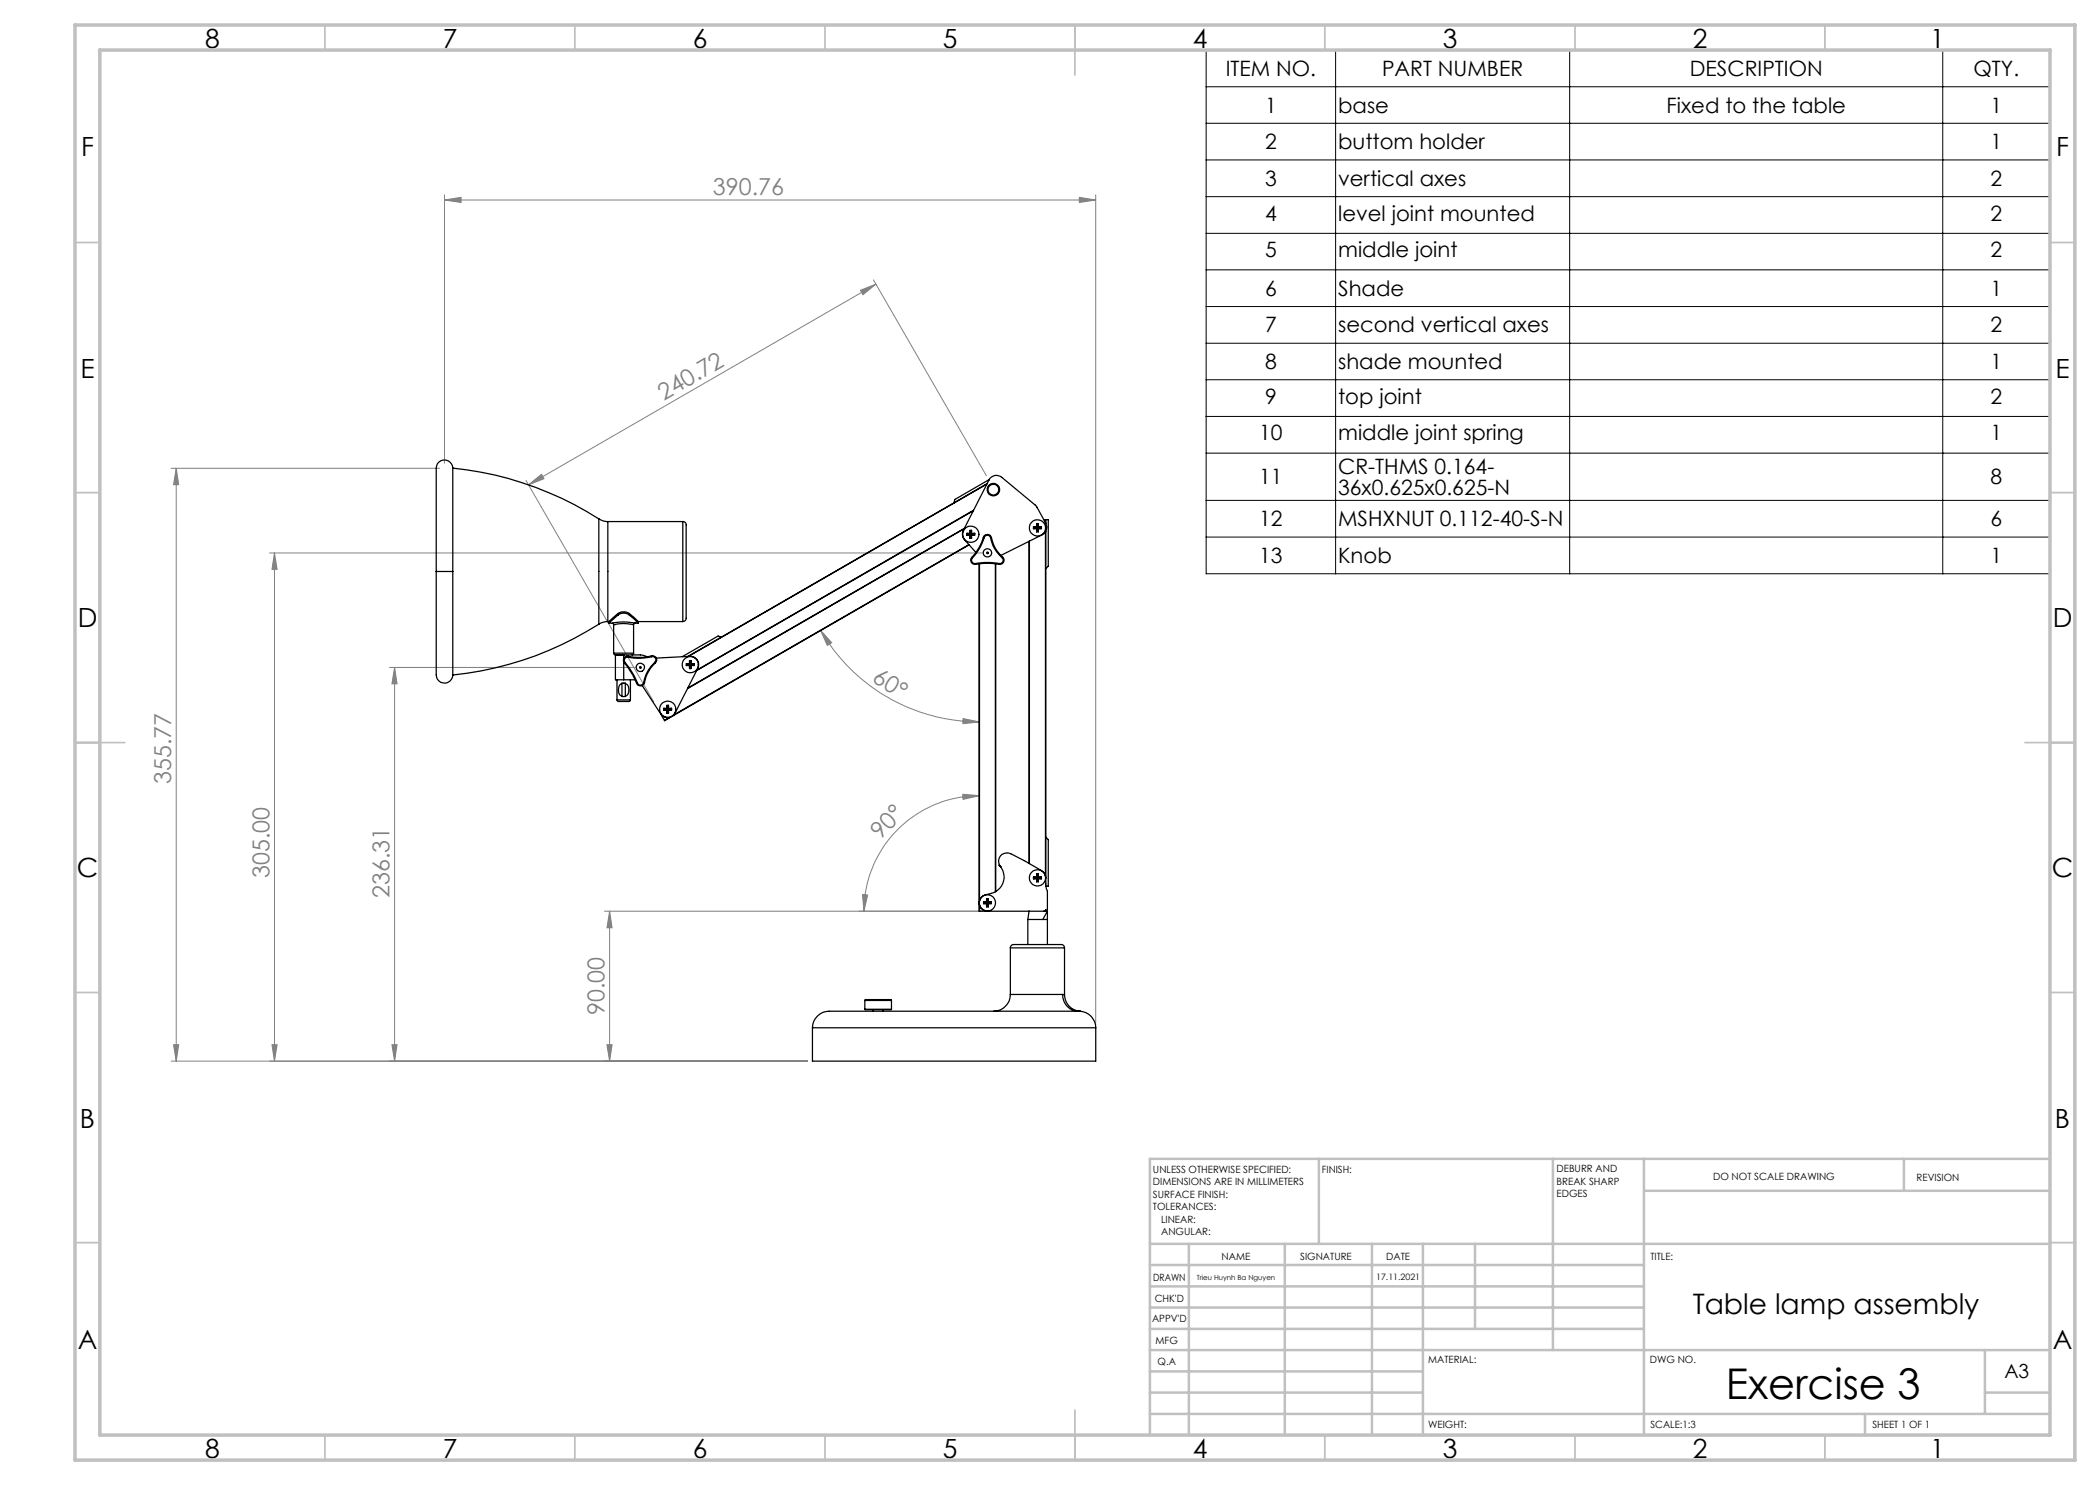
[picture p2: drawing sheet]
<svg xmlns="http://www.w3.org/2000/svg" width="420mm" height="297mm" viewBox="0 0 420 297" stroke-linecap="round" stroke-linejoin="round" font-family="sans-serif">
<g fill="none" stroke="#808080" stroke-width=".2">
<path d="M88.9 39v53.6M215.9 39.5l3.2 .5-3.2 .5zM219.1 39v165.6M88.9 40l3.3-.5v1zM88.9 40h130.2M172.1 58.1l3.1-1.3-2.6 2.1zM174.7 56l22.6 39.1M175.2 56.8l-69.5 40.2M34.2 93.7h53.7M35.2 93.7v118.5M35.2 93.7l.5 3.2h-1zM105.2 96.1l25.5 44.3"/>
<path d="M105.7 97l2.6-2.1 .5 .8zM53.9 110.6h142.6M54.9 110.6l.5 3.3h-1zM54.9 110.6v101.6M77.9 133.5h49.2M78.9 133.5l.5 3.3h-1zM78.9 133.5v78.7M164.1 126l2.2 2.5-.8 .6zM164.1 126a36.9 36.9 0 0 0 31.8 18.4M192.5 158.9l3.4 .2-3.3 .8zM192.6 143.7l3.3 .7-3.3 .3zM195.9 159.1a23.1 23.1 0 0 0-23.1 23.1"/>
<path d="M172.5 178.9l1 .1-.7 3.2zM120.9 182.2h75.6M121.9 182.2l.5 3.4h-1zM121.9 182.2v30M34.2 212.2h127.3M34.7 208.9h1l-.5 3.3zM54.4 208.9h1l-.5 3.3zM78.4 208.9h1l-.5 3.3zM121.4 208.9h1l-.5 3.3z"/>
</g>
<g fill="none" stroke="#000" stroke-width=".2">
<path d="M241.2 10h168.8v104.8h-168.8zM241.2 17.4h168.8M267.1 10v104.8M313.9 10v104.8M388.5 10v104.8M241.2 24.7h168.8M241.2 32h168.8M241.2 39.3h168.8M241.2 46.7h168.8M241.2 54h168.8M241.2 61.3h168.8M241.2 68.6h168.8"/>
<path d="M241.2 75.9h168.8M241.2 83.3h168.8M241.2 90.6h168.8M241.2 100.1h168.8M241.2 107.4h168.8"/>
</g>
<g fill="none" stroke="#c0c0c0" stroke-width=".35">
<path d="M65 5v5M115 5v5M165 5v5M215 5v10M265 5v5M315 5v5M365 5v5M15 48.5h5M410 48.5h5M15 98.5h5M410 98.5h5M15 148.5h10"/>
<path d="M405 148.5h10M15 198.5h5M410 198.5h5M15 248.5h5M410 248.5h5M65 287v5M115 287v5M165 287v5M215 282v10M265 287v5M315 287v5M365 287v5"/>
</g>
<g fill="none" stroke="#c0c0c0" stroke-width=".5">
<path d="M263.8 231.8v17M310.6 231.8v38.2M328.8 231.8v55.2M328.8 238.2h81.2M380.8 231.8v6.4M410 231.8h-180v55.2M230 248.8h180M230 257.3h98.8M230 253h98.8M237.8 248.8v38.2M257 248.8v38.2M274.4 248.8v38.2"/>
<path d="M284.6 248.8v38.2M295 248.8v17M230 265.8h98.8M230 261.5h98.8M230 278.5h54.6M230 274.3h54.6M230 270h180M397 278.5h13M397 270v12.8M230 282.8h180M373 282.8v4.2"/>
</g>
<path d="M15 5h400v287h-400zM20 10h390v277h-390z" fill="none" stroke="#c0c0c0" stroke-width=".7"/>
<g fill="#808080">
<path d="M88.9 40l3.3-.5v1zM215.9 39.5l3.2 .5-3.2 .5z"/>
<path d="M105.7 97l2.6-2.1 .5 .8zM172.1 58.1l3.1-1.3-2.6 2.1z"/>
<path d="M192.5 158.9l3.4 .2-3.3 .8zM172.5 178.9l1 .1-.7 3.2z"/>
<path d="M34.7 208.9h1l-.5 3.3zM35.2 93.7l.5 3.2h-1z"/>
<path d="M121.9 182.2l.5 3.4h-1zM121.4 208.9h1l-.5 3.3zM54.9 110.6l.5 3.3h-1zM54.4 208.9h1l-.5 3.3zM78.9 133.5l.5 3.3h-1zM78.4 208.9h1l-.5 3.3z"/>
<path d="M164.1 126l2.2 2.5-.8 .6zM192.6 143.7l3.3 .7-3.3 .3z"/>
</g>
<g fill="none" stroke="#000" stroke-width=".25">
<path d="M90.6 93.6a1.7 1.7 0 0 0-2-1.6 1.7 1.7 0 0 0-1.4 2.2v20.1M90.6 93.6a67.2 67.2 0 0 1 29.2 10.2M90.6 93.6v20.7M197.4 96.7l-59.7 34.6M197.8 95.9l-6.8 4-.2 .7-46.5 26.8M87.2 114.3v18.4a7.4 7.4 0 0 0 .3 3.2 1.66 1.66 0 0 0 1.8 .7 1.66 1.66 0 0 0 1.3-1.6M87.2 114.3h3.4M90.6 114.3v20.7M119.8 103.8l.8 .4 1 .1M119.8 103.8v21M121.6 104.3v20M121.6 104.3h15"/>
<path d="M136.6 104.3a.82 .82 0 0 1 .6 1.2v17.6a.85 .85 0 0 1-.6 1.2M136.6 104.3v20M192.8 105.8l-55.3 31.9M192.9 105.7l-55.4 31.9M193.4 106.7h.6M193.4 106.7v.3M193.4 107h.6M193.4 106.7h.7M194 106.1h.3M194 106.1v.6M194 107v.6M194 107.6h.3"/>
<path d="M194 106.1l.1 .6M194 106.7h.1M194.1 106.9l-.7 .1M194.1 106.9l-.1 .1M194.1 106.9l-.1 .7M194.1 106.7h.1M194.1 106.9h.1M194.1 106.7v.2M194.2 106.9l.1 .1M194.2 106.9l.7 .1M194.2 106.9l.1 .7M194.2 106.7v.2"/>
<path d="M194.3 106.1v.6M194.3 107v.6M194.3 106.7h.6M194.3 106.7h-.1M194.3 106.1l-.1 .6M194.4 111.5a.82 .82 0 0 0-.2 .9 .82 .82 0 0 0 .9 .5M194.4 111.5l.1 .1M194.5 111.6a.68 .68 0 0 0-.1 .8 .68 .68 0 0 0 .7 .3M194.7 102.2l-55.4 31.9M194.7 102.1l-55.3 31.9M194.9 107h-.6M194.9 106.7v.3"/>
<path d="M194.9 106.7h-.7M195.1 112.7v.2M195.1 112.7a13.5 13.5 0 0 1 4.7 0M195.1 112.9a15.9 15.9 0 0 1 4.7 0M195.8 112.8l.1 69.4M195.9 112.7v67.4M196.7 107.5a10.3 10.3 0 0 1-2.3 4M196.7 107.5h.1M196.7 107.5a.84 .84 0 0 1 .8-.6 .84 .84 0 0 1 .8 .7M196.8 107.5a10.7 10.7 0 0 1-2.3 4.1M196.8 107.5a.65 .65 0 0 1 .7-.5 .65 .65 0 0 1 .6 .6M198.1 107.6a7.1 7.1 0 0 0 2.3 3.9"/>
<path d="M198.3 107.6h-.2M198.3 107.6a6.6 6.6 0 0 0 2.2 3.8M199.1 112.7v65.7M199.1 112.8v65.5M199.8 112.7v.2M200.4 111.5a.67 .67 0 0 1 .2 .8 .67 .67 0 0 1-.8 .4M200.5 111.4l-.1 .1M200.5 111.4a.83 .83 0 0 1 .2 1 .83 .83 0 0 1-.9 .5M205.8 108.3v64.4M205.9 108.2v64.5M206.7 105.4h.6M206.7 105.4v.3"/>
<path d="M206.7 105.7l.6 .1M206.7 105.4l.7 .1M207.3 104.8h.3M207.3 104.8v.6M207.3 105.8v.6M207.3 106.4h.3M207.3 104.8l.1 .7M207.3 105.4l.1 .1M207.4 105.7l-.1 .1M207.4 105.7l-.1 .7M207.4 105.7h-.7M207.4 105.5h.2"/>
<path d="M207.4 105.5v.2M207.4 105.7h.2M207.6 105.7v.7M207.6 105.7v.1M207.6 105.7h.7M207.6 105.5v.2M207.6 104.8v.6M207.6 105.8v.6M207.6 105.4h.7M207.6 105.4v.1M207.6 104.8v.7M208.3 105.7l-.7 .1"/>
<path d="M208.3 105.4v.3M208.3 105.4l-.7 .1M208.7 103.9h.4M209.1 103.9h.1M209.1 103.9v.7M209.1 106.4v68.7M209.2 104.7a1.7 1.7 0 0 1-.8 2.3l-8.2 4.1M209.2 104.7l-2-3.5-6.9-5.7a1.65 1.65 0 0 0-2.5 .5l-5.1 10.1a1.74 1.74 0 0 0 .2 1.8l2.3 2.6M209.2 106.3v70.9l.3 1.1v10.6M209.2 103.9v.8M209.2 103.9h.5v9.3l-.5 .5M119.8 124.8a66.6 66.6 0 0 1-29.2 10.2"/>
<path d="M121.6 124.3l-1 .2-.8 .3M121.6 124.3h.2M121.8 124.3v.3M121.8 124.6a17.5 17.5 0 0 1 5.9 0M122.6 124.7l.1 .3M122.7 130.6l.4 .4M122.7 130.6h4M122.7 125v5.6M122.8 125a7.5 7.5 0 0 1 3.9 0v5.6M123.1 131v5h1.6M123.1 131h1.6M123.4 140l.2 .3h2.3l.2-.3"/>
<path d="M123.4 140h2.7M123.4 136v4M123.6 122.7a2.04 2.04 0 0 1 2.2 0M123.6 122.7l-1.8 1.6M123.6 123a1.87 1.87 0 0 1 2.2 0M123.6 122.7v.3M123.6 123l-1.8 1.6M124.4 136.7h.7M124.4 136.7a1.53 1.53 0 0 0 0 2.6M124.4 139.3h.7M124.4 136.7v2.6M124.7 131h3.4l1.3 .4"/>
<path d="M124.7 136h2.3M124.7 131v.8M124.7 132.4v3.6M124.9 132.6a15.5 15.5 0 0 1 2.4 4.1M125 132.5a16.4 16.4 0 0 1 2.5 4.1M125 132.5l-.1 .1M125.1 136.7a1.48 1.48 0 0 1 .4 2.3l-.4 .3M125.1 136.7v2.6M125.7 131.4a.67 .67 0 0 0-.7 .3 .67 .67 0 0 0 0 .8M125.7 131.3v.1M125.7 131.3a.83 .83 0 0 0-.9 .3 .83 .83 0 0 0 .1 1M125.8 122.7l1.9 1.6"/>
<path d="M125.8 122.7v.3M125.8 123l1.9 1.6M126.1 136v4M126.7 130.6v.2l-.3 .2M127.1 124.6l-.3 .3M127.5 136.6l-.2 .1M127.7 124.3v.3M127.7 124.3h8.9M128.8 136.5a.66 .66 0 0 1-.6 .5 .66 .66 0 0 1-.7-.4M128.8 136.5h.1M128.9 136.5a.82 .82 0 0 1-.7 .7 .82 .82 0 0 1-.9-.5M130.3 131.2l.1 .1"/>
<path d="M130.3 131.2a.84 .84 0 0 1 .9 .4 .84 .84 0 0 1-.1 1M130.3 131.2a10.2 10.2 0 0 1-4.6 .1M130.4 131.3a9.9 9.9 0 0 1-4.7 .1M130.4 131.3a.66 .66 0 0 1 .7 .4 .66 .66 0 0 1-.1 .8M131 132.5a6.8 6.8 0 0 0-2.2 4M131 132.5l.1 .1M131.1 132.6a7.3 7.3 0 0 0-2.2 3.9M131.3 131.6l6.7-.3a1.66 1.66 0 0 1 1.6 2.4l-4.6 8.9a1.65 1.65 0 0 1-2.8 .2l-3.8-5.7M137.3 132.8v.3M137.3 133.1h.6M137.3 132.8l.7 .1M137.9 132.7l-.6 .1"/>
<path d="M137.9 133.1v.6M137.9 132.7l.1 .2M137.9 132.1h.3M137.9 132.1v.6M137.9 133.7h.3M137.9 132.1l.1 .8M138 133l-.1 .1M138 133l-.1 .7M138 133l-.7 .1M138 132.9h.1M138 133h.1M138 132.9v.1"/>
<path d="M138.1 133l.1 .1M138.1 133l.8 .1M138.1 133l.1 .7M138.1 132.9v.1M138.2 132.1v.6M138.2 133.1v.6M138.2 133.1h.7M138.2 132.7l.7 .1M138.2 132.7l-.1 .2M138.2 132.1l-.1 .8M138.9 132.8v.3M138.9 132.8l-.8 .1"/>
<path d="M144.3 127.4l-6.8 3.9M144.3 127.4l-.7-.2-7.1 4.1M132.1 142.7l.8 1.4M132.8 141.7h.5M132.8 141.7v.3M132.8 142h.5M132.8 141.7l.7 .1M133.3 142l.1 .6M133.3 141.7l.2 .1M133.4 141.1h.3M133.4 141.1l-.1 .6M133.4 142.6h.3"/>
<path d="M133.4 141.1l.1 .7M133.5 141.9l-.7 .1M133.5 141.9l-.2 .1M133.5 141.9l-.1 .7M133.5 141.8h.1M133.5 141.9h.1M133.5 141.8v.1M133.6 141.9l.1 .1M133.6 141.9l.7 .1M133.6 141.9l.1 .7M133.6 141.8v.1M133.7 141.1v.6"/>
<path d="M133.7 142v.6M133.7 142h.6M133.7 141.7h.6M133.7 141.7l-.1 .1M133.7 141.1l-.1 .7M133.9 143.5l-1 .6M134.1 143.4l-1.2 .7M134.3 141.7v.3M134.3 141.7l-.7 .1M134.8 143l59-34-59.3 34.2M197.3 179.8h.4M197.3 179.8v.6"/>
<path d="M197.3 179.8l.1 .7M197.7 179.8v.6M197.7 179.8l-.1 .7M206.7 175.4v.4M206.7 175.8h.6M206.7 175.4l.7 .1M207.3 174.8h.3M207.3 174.8v.6M207.3 175.4h-.6M207.3 175.8v.6M207.3 176.4h.3M207.3 175.4l.1 .1"/>
<path d="M207.3 174.8l.1 .7M207.4 175.5v.2M207.4 175.7l-.1 .1M207.4 175.7l-.1 .7M207.4 175.7l-.7 .1M207.4 175.7h.2M207.4 175.5h.2M207.6 175.5v.2M207.6 175.7v.1M207.6 175.7l.7 .1M207.6 175.7v.7M207.6 174.8v.6"/>
<path d="M207.6 175.8v.6M207.6 175.8h.7M207.6 175.4h.7M207.6 175.4v.1M207.6 174.8v.7M208.3 175.4v.4M208.3 175.4l-.7 .1M209.2 175.6a1.74 1.74 0 0 0-.9-1.5l-6.2-3.4a1.68 1.68 0 0 0-2.1 .6 1.68 1.68 0 0 0 .2 2.2l-.4-.5a3.4 3.4 0 0 1-1.5 5.7 2.23 2.23 0 0 0-2.4 1.6 1.65 1.65 0 0 0 1.6 1.9M209.2 167.4l.5 .5v9.3h-.5M178.1 199.9h-5l-.1 .2M178.2 199.9l.1 .2M195.9 182.2h13.6l-.9 1.7"/>
<path d="M195.9 181v1.2M196.7 180.4h.6M196.7 180.4v.3M196.7 180.7l.6 .1M196.7 180.4l.7 .1M197.3 180.8v.6M197.3 180.4l.1 .1M197.3 181.4h.4M197.4 180.7l-.1 .1M197.4 180.7l-.1 .7M197.4 180.7h-.7M197.4 180.7h.2"/>
<path d="M197.4 180.5h.2M197.4 180.5v.2M197.6 180.7l.1 .1M197.6 180.7h.7M197.6 180.7l.1 .7M197.6 180.5v.2M197.7 180.8v.6M197.7 180.4h.6M197.7 180.4l-.1 .1M198.3 180.7l-.6 .1M198.3 180.4v.3M198.3 180.4l-.7 .1"/>
<path d="M202.1 198.9a3.4 3.4 0 0 1-3.4 3.3M202.1 189.6a.82 .82 0 0 1 1.2-.7h8.4a.85 .85 0 0 1 1.2 .7M202.1 198.9h10.4M202.1 189.6h10.8M202.1 189.6v9.3M205.6 183.9h3M205.6 183.9v5M205.8 182.2l-.2 1.7M208.6 183.9h.9M208.8 182.2l.4-.3v.3M212.5 198.9a3.3 3.3 0 0 0 3.1 3.3M212.5 198.9h.4"/>
<path d="M212.9 198.9a3.3 3.3 0 0 0 3 3.3M212.9 189.6v9.3M162.5 205.6v6.6h56.6v-6.6M162.5 205.6h56.6M173 201.9h5.3M173 200.1h5.3M173 200.1v1.8M174.6 201.9v.3M176.6 201.9v.3M178.3 200.1v1.8M215.6 202.2h-48.3a5.9 5.9 0 0 0-3.3 .6 3.3 3.3 0 0 0-1.5 2.8M215.6 202.2a3.3 3.3 0 0 1 3.5 3.4"/>
<path d="M215.9 202.2h.1"/>
<circle cx="198.7" cy="97.9" r="1.07"/>
<circle cx="198.7" cy="97.9" r="1.25"/>
<circle cx="194.2" cy="106.8" r="1.64"/>
<circle cx="197.5" cy="110.6" r=".17"/>
<circle cx="197.5" cy="110.6" r=".84"/>
<circle cx="207.5" cy="105.6" r="1.63"/>
<circle cx="128.1" cy="133.5" r=".83"/>
<circle cx="128.1" cy="133.5" r=".17"/>
<circle cx="138" cy="132.9" r="1.62"/>
<circle cx="133.5" cy="141.9" r="1.62"/>
<circle cx="207.5" cy="175.6" r="1.63"/>
<circle cx="197.5" cy="180.6" r="1.63"/>
</g>
<text font-size="8.5" x="345.2" y="279.7">Exercise 3</text>
<text font-size="5.6" x="338.5" y="262.8">Table lamp assembly</text>
<g font-size="5.3">
<text x="41" y="9.5">8</text>
<text x="88.5" y="9.5">7</text>
<text x="138.5" y="9.5">6</text>
<text x="188.5" y="9.5">5</text>
<text x="238.5" y="9.5">4</text>
<text x="288.5" y="9.5">3</text>
<text x="338.5" y="9.5">2</text>
<text x="386" y="9.5">1</text>
<text x="16.2" y="31.3">F</text>
<text x="411.2" y="31.3">F</text>
<text x="16.1" y="75.5">E</text>
<text x="411.1" y="75.5">E</text>
<text x="15.5" y="125.5">D</text>
<text x="410.5" y="125.5">D</text>
<text x="15.4" y="175.5">C</text>
<text x="410.4" y="175.5">C</text>
<text x="16" y="225.5">B</text>
<text x="411" y="225.5">B</text>
<text x="15.5" y="269.8">A</text>
<text x="410.5" y="269.8">A</text>
<text x="41" y="291.5">8</text>
<text x="88.5" y="291.5">7</text>
<text x="138.5" y="291.5">6</text>
<text x="188.5" y="291.5">5</text>
<text x="238.5" y="291.5">4</text>
<text x="288.5" y="291.5">3</text>
<text x="338.5" y="291.5">2</text>
<text x="386" y="291.5">1</text>
</g>
<g font-size="4.7" fill="#808080">
<text x="142.6" y="39">390.76</text>
<text x="132.8" y="80.1" transform="rotate(-30 132.8 80.1)">240.72</text>
<text x="174.2" y="136.2" transform="rotate(32 174.2 136.2)">60°</text>
<text x="34.2" y="156.9" transform="rotate(-90 34.2 156.9)">355.77</text>
<text x="176.1" y="168" transform="rotate(-46 176.1 168)">90°</text>
<text x="53.9" y="175.6" transform="rotate(-90 53.9 175.6)">305.00</text>
<text x="77.9" y="179.6" transform="rotate(-90 77.9 179.6)">236.31</text>
<text x="120.9" y="203" transform="rotate(-90 120.9 203)">90.00</text>
</g>
<g font-size="4.2">
<text x="245.1" y="15.2">ITEM NO.</text>
<text x="276.4" y="15.2">PART NUMBER</text>
<text x="338" y="15.2">DESCRIPTION</text>
<text x="394.7" y="15.2">QTY.</text>
<text x="253" y="22.5">1</text>
<text x="267.6" y="22.5">base</text>
<text x="333.3" y="22.5">Fixed to the table</text>
<text x="398.1" y="22.5">1</text>
<text x="253" y="29.9">2</text>
<text x="267.6" y="29.9">buttom holder</text>
<text x="398.1" y="29.9">1</text>
<text x="253" y="37.2">3</text>
<text x="267.6" y="37.2">vertical axes</text>
<text x="398.1" y="37.2">2</text>
<text x="253" y="44.1">4</text>
<text x="267.6" y="44.1">level joint mounted</text>
<text x="398.1" y="44.1">2</text>
<text x="253" y="51.4">5</text>
<text x="267.6" y="51.4">middle joint</text>
<text x="398.1" y="51.4">2</text>
<text x="253" y="59.2">6</text>
<text x="267.6" y="59.2">Shade</text>
<text x="398.1" y="59.2">1</text>
<text x="253" y="66.5">7</text>
<text x="267.6" y="66.5">second vertical axes</text>
<text x="398.1" y="66.5">2</text>
<text x="253" y="73.8">8</text>
<text x="267.6" y="73.8">shade mounted</text>
<text x="398.1" y="73.8">1</text>
<text x="253" y="80.7">9</text>
<text x="267.6" y="80.7">top joint</text>
<text x="398.1" y="80.7">2</text>
<text x="251.8" y="88.1">10</text>
<text x="267.6" y="88.1">middle joint spring</text>
<text x="398.1" y="88.1">1</text>
<text x="267.6" y="94.8">CR-THMS 0.164-</text>
<text x="251.8" y="96.9">11</text>
<text x="267.6" y="98.9">36x0.625x0.625-N</text>
<text x="398.1" y="96.9">8</text>
<text x="251.8" y="105.3">12</text>
<text x="267.6" y="105.3">MSHXNUT 0.112-40-S-N</text>
<text x="398.1" y="105.3">6</text>
<text x="251.8" y="112.6">13</text>
<text x="267.6" y="112.6">Knob</text>
<text x="398.1" y="112.6">1</text>
</g>
<text font-size="3.9" x="400.9" y="275.5">A3</text>
<g font-size="2">
<text x="230.6" y="234.6">UNLESS OTHERWISE SPECIFIED:</text>
<text x="230.6" y="237.1">DIMENSIONS ARE IN MILLIMETERS</text>
<text x="230.6" y="239.6">SURFACE FINISH:</text>
<text x="264.4" y="234.6">FINISH:</text>
<text x="311.3" y="234.5">DEBURR AND</text>
<text x="311.3" y="237">BREAK SHARP</text>
<text x="311.3" y="239.5">EDGES</text>
<text x="342.6" y="236">DO NOT SCALE DRAWING</text>
<text x="383.3" y="236.2">REVISION</text>
<text x="230.6" y="242.1">TOLERANCES:</text>
<text x="232.2" y="244.6">LINEAR:</text>
<text x="232.2" y="247.1">ANGULAR:</text>
<text x="244.3" y="252">NAME</text>
<text x="260" y="251.9">SIGNATURE</text>
<text x="277.2" y="251.9">DATE</text>
<text x="330.1" y="251.9">TITLE:</text>
<text x="230.6" y="256.1">DRAWN</text>
<text x="230.9" y="260.3">CHK'D</text>
<text x="230.4" y="264.4">APPV'D</text>
<text x="231.1" y="268.8">MFG</text>
<text x="231.5" y="273">Q.A</text>
<text x="285.6" y="272.5">MATERIAL:</text>
<text x="330" y="272.5">DWG NO.</text>
<text x="285.6" y="285.5">WEIGHT:</text>
<text x="330.1" y="285.6">SCALE:1:3</text>
<text x="374.5" y="285.6">SHEET 1 OF 1</text>
</g>
<text font-size="1.8" x="275.2" y="256">17.11.2021</text>
<text font-size="1.4" x="239.3" y="256">Trieu Huynh Ba Nguyen</text>
</svg>
